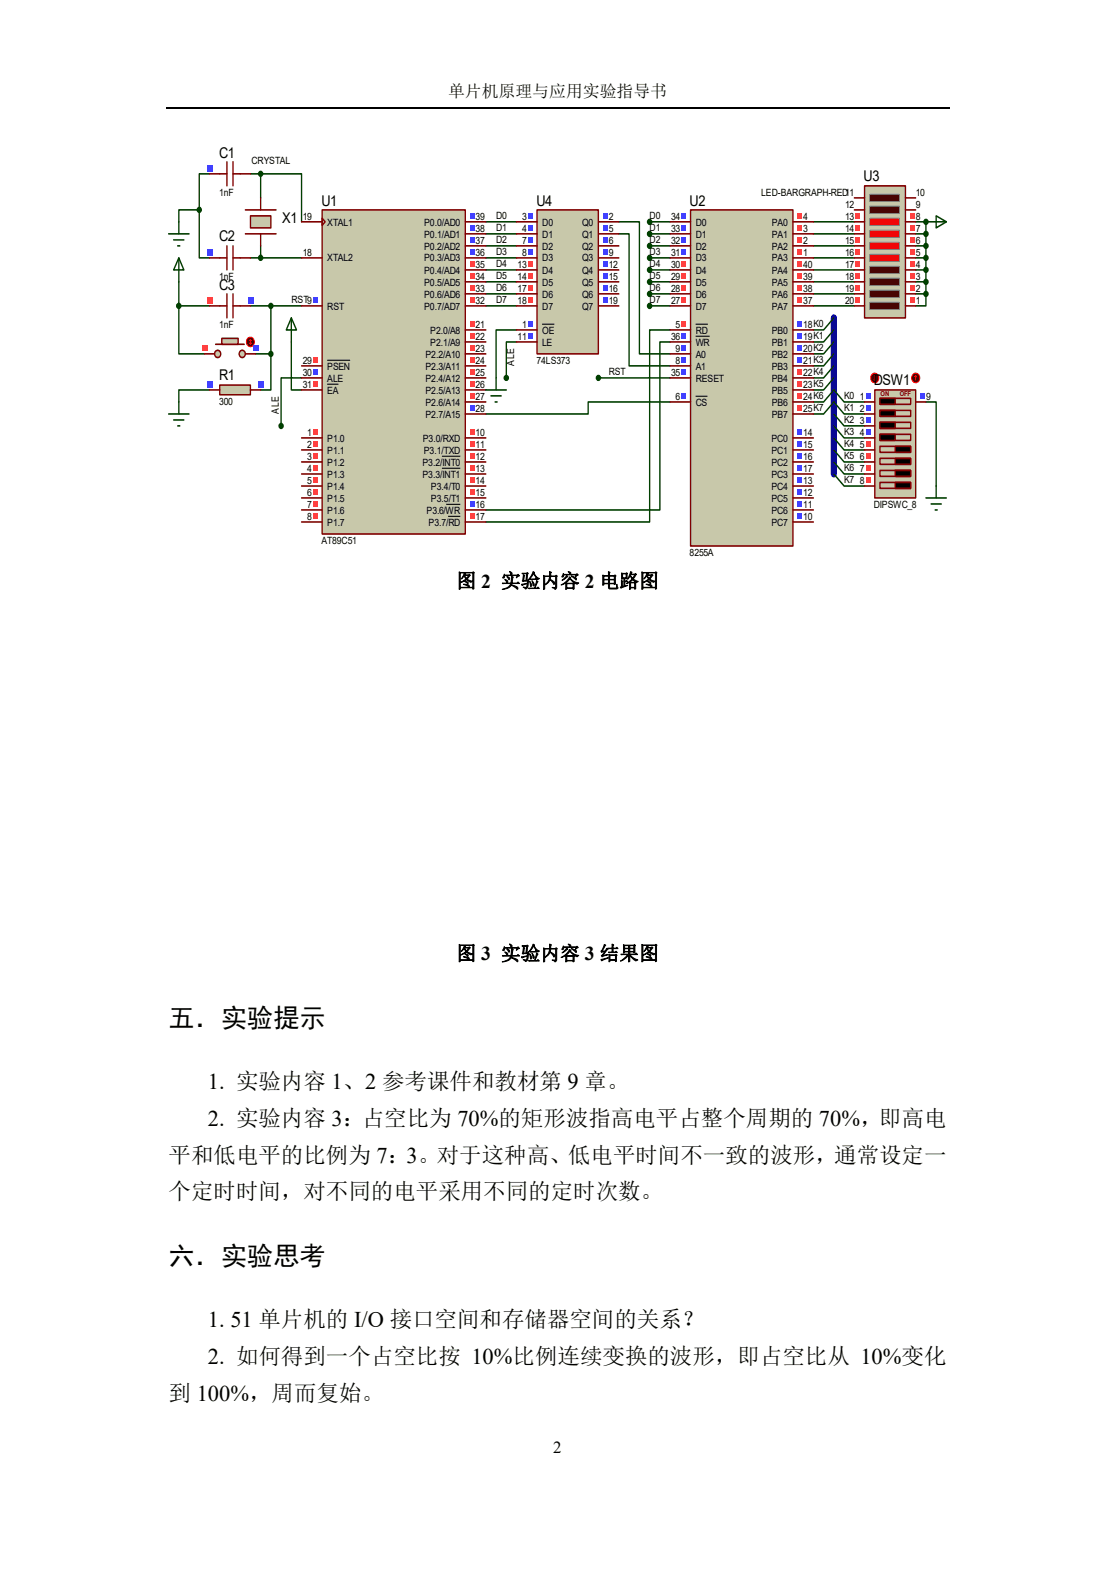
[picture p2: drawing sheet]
<svg xmlns="http://www.w3.org/2000/svg" width="210mm" height="297mm" viewBox="0 0 210 297" stroke-linecap="round" stroke-linejoin="round" font-family="sans-serif">
<path d="M31.2 20.4h147.6" fill="none" stroke="#000" stroke-width=".25"/>
<path d="M31.7 26h146.6v79.1h-146.6z" fill="#fff"/>
<path d="M157 59.9v29.4" fill="none" stroke="#0000c0" stroke-width="1.3"/>
<g fill="none" stroke="#004000" stroke-width=".28">
<path d="M37.5 39.5h-3.8v2.3M37.5 39.5v9.1h2M39.5 32.7h-2v6.8M47.2 32.7h1.9M49.1 32.7v4.6M49.1 32.7h7.7v9.1M33.7 53.1v4.5M33.7 57.6h5.8M33.7 57.6v9.1h4.8M47.2 48.6h9.6M47.2 57.6h9.6M49.1 46.3v2.3"/>
<path d="M51 57.6v9.1M91.5 48.6h5.8M91.5 57.6h5.8M91.5 50.8h5.8M91.5 53.1h5.8M91.5 55.3h5.8M91.5 41.8h5.8M91.5 44h5.8M91.5 46.3h5.8M116.5 41.8h3.9v24.9h5.8M116.5 44h2v24.9h7.7M122.3 48.6h3.9"/>
<path d="M122.3 57.6h3.9M122.3 50.8h3.9M122.3 41.8h3.9M122.3 44h3.9M122.3 46.3h3.9M122.3 53.1h3.9M122.3 55.3h3.9M153.2 48.6h7.7M153.2 57.6h7.7M153.2 50.8h7.7M153.2 41.8h7.7M153.2 44h7.7"/>
<path d="M153.2 46.3h7.7M153.2 53.1h7.7M153.2 55.3h7.7M157 59.9l-1.9 2.2h-1.9M172.4 55.3h2M172.4 53.1h2M172.4 44h2v2.3M172.4 46.3h2v2.3M172.4 48.6h2v2.2M172.4 50.8h2M172.4 41.8h2v2.2M174.4 50.8v4.5"/>
<path d="M174.4 55.3v2.3h-2M39.5 73.4h-5.8v2.3M48.1 66.7h2.9M51 66.7v6.7h-1.9M54.9 64.4v9h1.9M56.8 71.2h-3.9v9M97.3 62.1h-3.9v9.1M97.3 64.4h-1.9v6.8M112.7 71.2h13.5M126.2 62.1h-3.9v36.2h-30.8M126.2 64.4h-1.9v31.7h-32.8M126.2 75.7h-15.4v2.3h-19.3"/>
<path d="M153.2 75.7h1.9l1.9-2.3 2 2.3h3.8M153.2 78h1.9l1.9-2.3 2 2.3h3.8M157 62.1l-1.9 2.3h-1.9M157 64.4l-1.9 2.3h-1.9M157 66.7l-1.9 2.2h-1.9M157 68.9l-1.9 2.3h-1.9M157 71.2l-1.9 2.2h-1.9M157 78l2 2.2h3.8M174.4 75.7h1.9v15.8M157 80.2l2 2.3h3.8M157 82.5l2 2.2h3.8M157 84.7l2 2.3h3.8"/>
<path d="M157 87l2 2.3h3.8M157 89.3l2 2.2h3.8"/>
</g>
<path d="M60.7 39.5h26.9v61.1h-26.9z" fill-rule="evenodd" fill="#c8c8aa" stroke="#800000" stroke-width=".28"/>
<g fill="none" stroke="#800000" stroke-width=".28">
<path d="M56.8 41.8h3.9M56.8 48.6h3.9M56.8 57.6h3.9M60.7 41.1l.5 .7-.5 .7zM87.6 48.6h3.9M87.6 41.8h3.9M87.6 57.6h3.9M87.6 44h3.9M87.6 46.3h3.9M87.6 50.8h3.9M87.6 53.1h3.9M87.6 55.3h3.9"/>
<path d="M56.8 71.2h3.9M56.8 73.4h3.9M56.8 68.9h3.9M87.6 71.2h3.9M87.6 73.4h3.9M87.6 68.9h3.9M87.6 78h3.9M87.6 62.1h3.9M87.6 64.4h3.9M87.6 66.7h3.9M87.6 75.7h3.9M56.8 82.5h3.9"/>
<path d="M56.8 84.7h3.9M56.8 87h3.9M56.8 89.3h3.9M56.8 91.5h3.9M56.8 93.8h3.9M56.8 96.1h3.9M56.8 98.3h3.9M87.6 82.5h3.9M87.6 84.7h3.9M87.6 87h3.9M87.6 89.3h3.9M87.6 91.5h3.9"/>
<path d="M87.6 93.8h3.9M87.6 96.1h3.9M87.6 98.3h3.9"/>
</g>
<path d="M61.6 72.4h2.1M61.6 67.9h4.3M83.2 85.9h3.5M83.2 88.2h3.5M84 95h2.7M84.4 97.3h2.3" fill="none" stroke="#000" stroke-width=".19"/>
<path d="M59.1 69.6h.8v1h-.8z" fill="#4040ff"/>
<g fill="#ff4040">
<path d="M59.1 71.9h.8v1h-.8z"/>
<path d="M59.1 67.4h.8v.9h-.8z"/>
</g>
<g fill="#4040ff">
<path d="M59.1 56h.8v1h-.8z"/>
<path d="M88.5 40.2h.9v1h-.9z"/>
<path d="M88.5 42.5h.9v1h-.9z"/>
<path d="M88.5 44.7h.9v1h-.9z"/>
<path d="M88.5 47h.9v1h-.9z"/>
</g>
<g fill="#ff4040">
<path d="M88.5 49.3h.9v.9h-.9z"/>
<path d="M88.5 51.5h.9v1h-.9z"/>
<path d="M88.5 53.8h.9v1h-.9z"/>
<path d="M88.5 56h.9v1h-.9z"/>
<path d="M59.1 80.9h.8v1h-.8z"/>
<path d="M59.1 83.2h.8v1h-.8z"/>
<path d="M59.1 85.4h.8v1h-.8z"/>
<path d="M59.1 87.7h.8v1h-.8z"/>
<path d="M59.1 90h.8v1h-.8z"/>
<path d="M59.1 92.2h.8v1h-.8z"/>
<path d="M59.1 94.5h.8v1h-.8z"/>
<path d="M59.1 96.8h.8v.9h-.8z"/>
<path d="M88.5 80.9h.9v1h-.9z"/>
<path d="M88.5 83.2h.9v1h-.9z"/>
<path d="M88.5 85.4h.9v1h-.9z"/>
<path d="M88.5 87.7h.9v1h-.9z"/>
<path d="M88.5 90h.9v1h-.9z"/>
<path d="M88.5 96.8h.9v.9h-.9z"/>
</g>
<path d="M88.5 94.5h.9v1h-.9z" fill="#4040ff"/>
<path d="M88.5 92.2h.9v1h-.9z" fill="#ff4040"/>
<path d="M88.5 76.4h.9v1h-.9z" fill="#4040ff"/>
<g fill="#ff4040">
<path d="M88.5 60.6h.9v1h-.9z"/>
<path d="M88.5 62.8h.9v1h-.9z"/>
<path d="M88.5 65.1h.9v1h-.9z"/>
<path d="M88.5 67.4h.9v.9h-.9z"/>
<path d="M88.5 69.6h.9v1h-.9z"/>
<path d="M88.5 71.9h.9v1h-.9z"/>
<path d="M88.5 74.1h.9v1h-.9z"/>
</g>
<path d="M46.2 39.5h5.8M46.2 44h5.8" fill="none" stroke="#800000" stroke-width=".28"/>
<path d="M47.2 40.7h3.8v2.2h-3.8z" fill-rule="evenodd" fill="#c8c8aa" stroke="#800000" stroke-width=".28"/>
<path d="M39.5 32.7h3.2M42.7 30.5v4.5M43.9 30.5v4.5M43.9 32.7h3.3M49.1 37.3v2.2M49.1 44v2.3" fill="none" stroke="#800000" stroke-width=".28"/>
<path d="M39 31.1h1v1.2h-1z" fill="#4040ff"/>
<path d="M39.5 48.6h3.2M42.7 46.3v4.5M43.9 46.3v4.5M43.9 48.6h3.3" fill="none" stroke="#800000" stroke-width=".28"/>
<path d="M39 46.9h1v1.2h-1z" fill="#4040ff"/>
<path d="M39.5 57.6h3.2M42.7 55.3v4.6M43.9 55.3v4.6M43.9 57.6h3.3" fill="none" stroke="#800000" stroke-width=".28"/>
<path d="M46.7 56h1.1v1.2h-1.1z" fill="#4040ff"/>
<path d="M39 56h1v1.2h-1z" fill="#ff4040"/>
<path d="M41.4 72.5h5.8v1.9h-5.8z" fill-rule="evenodd" fill="#c8c8aa" stroke="#800000" stroke-width=".28"/>
<path d="M39.5 73.4h1.9M47.2 73.4h1.9" fill="none" stroke="#800000" stroke-width=".28"/>
<g fill="#4040ff">
<path d="M39 71.7h1v1.2h-1z"/>
<path d="M48.6 71.7h1.1v1.2h-1.1z"/>
</g>
<g fill="#c8c8aa" stroke="#800000" stroke-width=".28">
<path d="M45.2 66.2a.62 .62 0 0 1 .8 0 .62 .62 0 0 1 0 .9 .62 .62 0 0 1-.8 0 .78 .78 0 0 1 0-.9z" fill-rule="evenodd"/>
<circle cx="40.9" cy="66.6" r=".63"/>
</g>
<path d="M40.6 64.9h5.4" fill="none" stroke="#800000" stroke-width=".28"/>
<path d="M41.8 63.7h3.1v1.2h-3.1z" fill-rule="evenodd" fill="#c8c8aa" stroke="#800000" stroke-width=".28"/>
<path d="M38.5 66.7h1.9M46.2 66.7h1.9" fill="none" stroke="#800000" stroke-width=".28"/>
<path d="M46.6 63.8a.85 .85 0 0 1 1.3 .2 .85 .85 0 0 1-.4 1.2 .87 .87 0 0 1-1-.4 .87 .87 0 0 1 .1-1z" fill-rule="evenodd" fill="#400000" stroke="#f00" stroke-width=".19"/>
<path d="M47 64.2l.2-.3 .1 .3M47 64.6l.2 .3M47.2 63.9v1M47.3 64.6l-.1 .3" fill="none" stroke="#f00" stroke-width=".19"/>
<path d="M38.1 65h1v1.1h-1z" fill="#ff4040"/>
<path d="M47.7 65h1v1.1h-1z" fill="#4040ff"/>
<path d="M31.7 44h3.9M32.7 45.2h1.9M33.5 46.3h.4M33.7 48.6l.9 2.2h-1.9zM33.7 41.8v2.2M33.7 48.6v4.5M54.9 59.9v4.5M54.9 59.9l.9 2.2h-1.9zM31.7 78h3.9M32.7 79.1h1.9M33.7 75.7v2.3M33.5 80.2h.4" fill="none" stroke="#004000" stroke-width=".28"/>
<g fill="#004000" stroke="#004000" stroke-width=".28">
<circle cx="49" cy="48.6" r=".42"/>
<circle cx="49" cy="32.7" r=".42"/>
<circle cx="37.5" cy="39.5" r=".42"/>
<circle cx="33.6" cy="57.6" r=".42"/>
<circle cx="51" cy="57.6" r=".42"/>
<circle cx="51" cy="66.7" r=".42"/>
</g>
<path d="M164.7 73.4h7.7v20.4h-7.7z" fill-rule="evenodd" fill="#c8c8aa" stroke="#800000" stroke-width=".28"/>
<g fill="none" stroke="#800000" stroke-width=".28">
<path d="M162.8 75.7h1.9M162.8 78h1.9M165.7 75h5.8v1.2h-5.8zM165.7 77.3h5.8v1.1h-5.8zM165.7 79.5h5.8v1.2h-5.8zM172.4 75.7h2M162.8 80.2h1.9M162.8 82.5h1.9M162.8 84.7h1.9M162.8 87h1.9M162.8 89.3h1.9M162.8 91.5h1.9"/>
<path d="M165.7 81.8h5.8v1.2h-5.8zM165.7 84.1h5.8v1.1h-5.8zM165.7 86.3h5.8v1.2h-5.8zM165.7 88.6h5.8v1.1h-5.8zM165.7 90.9h5.8v1.1h-5.8z"/>
</g>
<g fill="#000" stroke="#800000" stroke-width=".28">
<path d="M165.7 75h2.9v1.2h-2.9z" fill-rule="evenodd"/>
<path d="M165.7 77.3h2.9v1.1h-2.9z" fill-rule="evenodd"/>
<path d="M165.7 79.5h2.9v1.2h-2.9z" fill-rule="evenodd"/>
<path d="M165.7 81.8h2.9v1.2h-2.9z" fill-rule="evenodd"/>
<path d="M168.6 84.1h2.9v1.1h-2.9z" fill-rule="evenodd"/>
<path d="M168.6 86.3h2.9v1.2h-2.9z" fill-rule="evenodd"/>
<path d="M168.6 88.6h2.9v1.1h-2.9z" fill-rule="evenodd"/>
<path d="M168.6 90.9h2.9v1.1h-2.9z" fill-rule="evenodd"/>
</g>
<path d="M171.9 70.5a.86 .86 0 0 1 1.3 .3 .86 .86 0 0 1-.5 1.2 .87 .87 0 0 1-1-.4 .87 .87 0 0 1 .2-1.1z" fill-rule="evenodd" fill="#400000" stroke="#f00" stroke-width=".19"/>
<path d="M172.4 70.7l.2 .2M172.4 70.7l-.1 .2M172.4 70.7v.9" fill="none" stroke="#f00" stroke-width=".19"/>
<path d="M164.2 70.5a.84 .84 0 0 1 1.2 .1 .84 .84 0 0 1-.1 1.2 .84 .84 0 0 1-1.2-.1 .84 .84 0 0 1 .1-1.2z" fill-rule="evenodd" fill="#400000" stroke="#f00" stroke-width=".19"/>
<path d="M164.5 71.4l.2 .2M164.7 70.7v.9M164.9 71.4l-.2 .2" fill="none" stroke="#f00" stroke-width=".19"/>
<g fill="#4040ff">
<path d="M163.1 74.1h.8v1h-.8z"/>
<path d="M163.1 76.4h.8v1h-.8z"/>
<path d="M163.1 78.7h.8v.9h-.8z"/>
<path d="M163.1 80.9h.8v1h-.8z"/>
</g>
<g fill="#ff4040">
<path d="M163.1 83.2h.8v1h-.8z"/>
<path d="M163.1 85.4h.8v1h-.8z"/>
<path d="M163.1 87.7h.8v1h-.8z"/>
<path d="M163.1 90h.8v1h-.8z"/>
</g>
<path d="M173.3 74.1h.8v1h-.8z" fill="#4040ff"/>
<path d="M162.8 35h7.7v24.9h-7.7z" fill-rule="evenodd" fill="#c8c8aa" stroke="#800000" stroke-width=".28"/>
<g fill="#400000" stroke="#808080" stroke-width=".19">
<path d="M163.8 56.9h5.6v1.4h-5.6z" fill-rule="evenodd"/>
<path d="M163.8 54.7h5.6v1.3h-5.6z" fill-rule="evenodd"/>
<path d="M163.8 52.4h5.6v1.4h-5.6z" fill-rule="evenodd"/>
<path d="M163.8 50.2h5.6v1.3h-5.6z" fill-rule="evenodd"/>
</g>
<g fill="#f00" stroke="#808080" stroke-width=".19">
<path d="M163.8 47.9h5.6v1.4h-5.6z" fill-rule="evenodd"/>
<path d="M163.8 45.6h5.6v1.4h-5.6z" fill-rule="evenodd"/>
<path d="M163.8 43.4h5.6v1.3h-5.6z" fill-rule="evenodd"/>
<path d="M163.8 41.1h5.6v1.4h-5.6z" fill-rule="evenodd"/>
</g>
<g fill="#400000" stroke="#808080" stroke-width=".19">
<path d="M163.8 38.8h5.6v1.4h-5.6z" fill-rule="evenodd"/>
<path d="M163.8 36.6h5.6v1.4h-5.6z" fill-rule="evenodd"/>
</g>
<g fill="none" stroke="#800000" stroke-width=".28">
<path d="M160.9 39.5h1.9M160.9 37.3h1.9M170.5 39.5h1.9M170.5 37.3h1.9M160.9 57.6h1.9M160.9 55.3h1.9M160.9 53.1h1.9M160.9 50.8h1.9M160.9 48.6h1.9M160.9 46.3h1.9M160.9 44h1.9M160.9 41.8h1.9"/>
<path d="M170.5 57.6h1.9M170.5 55.3h1.9M170.5 53.1h1.9M170.5 50.8h1.9M170.5 48.6h1.9M170.5 46.3h1.9M170.5 44h1.9M170.5 41.8h1.9"/>
</g>
<g fill="#ff4040">
<path d="M171.4 56h.8v1h-.8z"/>
<path d="M171.4 53.8h.8v1h-.8z"/>
<path d="M171.4 51.5h.8v1h-.8z"/>
<path d="M171.4 49.3h.8v.9h-.8z"/>
<path d="M171.4 47h.8v1h-.8z"/>
<path d="M171.4 44.7h.8v1h-.8z"/>
<path d="M171.4 42.5h.8v1h-.8z"/>
<path d="M171.4 40.2h.8v1h-.8z"/>
<path d="M161.2 56h.8v1h-.8z"/>
<path d="M161.2 53.8h.8v1h-.8z"/>
<path d="M161.2 51.5h.8v1h-.8z"/>
<path d="M161.2 49.3h.8v.9h-.8z"/>
<path d="M161.2 47h.8v1h-.8z"/>
<path d="M161.2 44.7h.8v1h-.8z"/>
<path d="M161.2 42.5h.8v1h-.8z"/>
<path d="M161.2 40.2h.8v1h-.8z"/>
</g>
<path d="M174.4 41.8h3.8M176.3 40.7l1.9 1.1-1.9 1.1zM174.4 93.8h3.8M175.3 94.9h2M176.1 96.1h.4M176.3 91.5v2.3" fill="none" stroke="#004000" stroke-width=".28"/>
<g fill="#004000" stroke="#004000" stroke-width=".28">
<circle cx="174.3" cy="44.1" r=".43"/>
<circle cx="174.3" cy="46.3" r=".42"/>
<circle cx="174.3" cy="48.6" r=".43"/>
<circle cx="174.3" cy="50.8" r=".43"/>
</g>
<path d="M130 39.5h19.3v63.3h-19.3z" fill-rule="evenodd" fill="#c8c8aa" stroke="#800000" stroke-width=".28"/>
<g fill="none" stroke="#800000" stroke-width=".28">
<path d="M126.2 41.8h3.8M126.2 44h3.8M126.2 46.3h3.8M126.2 48.6h3.8M126.2 50.8h3.8M126.2 53.1h3.8M126.2 55.3h3.8M126.2 57.6h3.8M149.3 41.8h3.9M149.3 44h3.9M149.3 46.3h3.9M149.3 48.6h3.9"/>
<path d="M149.3 50.8h3.9M149.3 53.1h3.9M149.3 55.3h3.9M149.3 57.6h3.9M126.2 62.1h3.8M126.2 64.4h3.8M126.2 66.7h3.8M126.2 68.9h3.8M126.2 71.2h3.8M126.2 75.7h3.8M149.3 62.1h3.9M149.3 64.4h3.9"/>
<path d="M149.3 66.7h3.9M149.3 68.9h3.9M149.3 71.2h3.9M149.3 75.7h3.9M149.3 73.4h3.9M149.3 78h3.9M149.3 82.5h3.9M149.3 84.7h3.9M149.3 87h3.9M149.3 89.3h3.9M149.3 91.5h3.9M149.3 93.8h3.9"/>
<path d="M149.3 96.1h3.9M149.3 98.3h3.9"/>
</g>
<path d="M131 61.1h2.3M131 63.3h2.6M131 74.6h2.2" fill="none" stroke="#000" stroke-width=".19"/>
<g fill="#4040ff">
<path d="M128.4 40.2h.8v1h-.8z"/>
<path d="M128.4 42.5h.8v1h-.8z"/>
<path d="M128.4 44.7h.8v1h-.8z"/>
<path d="M128.4 47h.8v1h-.8z"/>
</g>
<g fill="#ff4040">
<path d="M128.4 49.3h.8v.9h-.8z"/>
<path d="M128.4 51.5h.8v1h-.8z"/>
<path d="M128.4 53.8h.8v1h-.8z"/>
<path d="M128.4 56h.8v1h-.8z"/>
<path d="M128.4 60.6h.8v1h-.8z"/>
</g>
<g fill="#4040ff">
<path d="M128.4 62.8h.8v1h-.8z"/>
<path d="M128.4 65.1h.8v1h-.8z"/>
<path d="M128.4 67.4h.8v.9h-.8z"/>
<path d="M128.4 69.6h.8v1h-.8z"/>
<path d="M128.4 74.1h.8v1h-.8z"/>
</g>
<g fill="#ff4040">
<path d="M150.2 40.2h.8v1h-.8z"/>
<path d="M150.2 42.5h.8v1h-.8z"/>
<path d="M150.2 44.7h.8v1h-.8z"/>
<path d="M150.2 47h.8v1h-.8z"/>
<path d="M150.2 49.3h.8v.9h-.8z"/>
<path d="M150.2 51.5h.8v1h-.8z"/>
<path d="M150.2 53.8h.8v1h-.8z"/>
<path d="M150.2 56h.8v1h-.8z"/>
</g>
<g fill="#4040ff">
<path d="M150.2 60.6h.8v1h-.8z"/>
<path d="M150.2 62.8h.8v1h-.8z"/>
<path d="M150.2 65.1h.8v1h-.8z"/>
<path d="M150.2 67.4h.8v.9h-.8z"/>
</g>
<g fill="#ff4040">
<path d="M150.2 69.6h.8v1h-.8z"/>
<path d="M150.2 71.9h.8v1h-.8z"/>
<path d="M150.2 74.1h.8v1h-.8z"/>
<path d="M150.2 76.4h.8v1h-.8z"/>
</g>
<g fill="#4040ff">
<path d="M150.2 80.9h.8v1h-.8z"/>
<path d="M150.2 83.2h.8v1h-.8z"/>
<path d="M150.2 85.4h.8v1h-.8z"/>
<path d="M150.2 87.7h.8v1h-.8z"/>
<path d="M150.2 90h.8v1h-.8z"/>
<path d="M150.2 92.2h.8v1h-.8z"/>
<path d="M150.2 94.5h.8v1h-.8z"/>
<path d="M150.2 96.8h.8v.9h-.8z"/>
</g>
<circle cx="174.3" cy="41.8" r=".43" fill="#004000" stroke="#004000" stroke-width=".28"/>
<path d="M101.1 39.5h11.6v27.2h-11.6z" fill-rule="evenodd" fill="#c8c8aa" stroke="#800000" stroke-width=".28"/>
<g fill="none" stroke="#800000" stroke-width=".28">
<path d="M97.3 41.8h3.8M97.3 44h3.8M97.3 46.3h3.8M97.3 48.6h3.8M97.3 50.8h3.8M97.3 53.1h3.8M97.3 55.3h3.8M97.3 57.6h3.8M112.7 41.8h3.8M112.7 44h3.8M112.7 46.3h3.8M112.7 48.6h3.8"/>
<path d="M112.7 50.8h3.8M112.7 53.1h3.8M112.7 55.3h3.8M112.7 57.6h3.8M97.3 62.1h3.8M97.3 64.4h3.8"/>
</g>
<path d="M102.1 61.1h2.3" fill="none" stroke="#000" stroke-width=".19"/>
<g fill="#4040ff">
<path d="M99.5 40.2h.9v1h-.9z"/>
<path d="M113.5 40.2h.9v1h-.9z"/>
<path d="M99.5 42.5h.9v1h-.9z"/>
<path d="M113.5 42.5h.9v1h-.9z"/>
<path d="M99.5 44.7h.9v1h-.9z"/>
<path d="M113.5 44.7h.9v1h-.9z"/>
<path d="M99.5 47h.9v1h-.9z"/>
<path d="M113.5 47h.9v1h-.9z"/>
</g>
<path d="M99.5 49.3h.9v.9h-.9z" fill="#ff4040"/>
<path d="M113.5 49.3h.9v.9h-.9z" fill="#4040ff"/>
<path d="M99.5 51.5h.9v1h-.9z" fill="#ff4040"/>
<path d="M113.5 51.5h.9v1h-.9z" fill="#4040ff"/>
<path d="M99.5 53.8h.9v1h-.9z" fill="#ff4040"/>
<path d="M113.5 53.8h.9v1h-.9z" fill="#4040ff"/>
<path d="M99.5 56h.9v1h-.9z" fill="#ff4040"/>
<g fill="#4040ff">
<path d="M113.5 56h.9v1h-.9z"/>
<path d="M99.5 60.6h.9v1h-.9z"/>
<path d="M99.5 62.8h.9v1h-.9z"/>
</g>
<g fill="#004000" stroke="#004000" stroke-width=".28">
<circle cx="122.3" cy="41.8" r=".42"/>
<circle cx="122.3" cy="44.1" r=".42"/>
<circle cx="122.3" cy="46.3" r=".42"/>
<circle cx="122.3" cy="48.6" r=".42"/>
<circle cx="122.3" cy="50.8" r=".42"/>
<circle cx="122.3" cy="53.1" r=".42"/>
<circle cx="122.3" cy="55.4" r=".42"/>
<circle cx="122.3" cy="57.6" r=".42"/>
<circle cx="112.7" cy="71.2" r=".42"/>
<circle cx="95.3" cy="71.2" r=".42"/>
<circle cx="52.9" cy="80.2" r=".42"/>
<circle cx="174.3" cy="53.1" r=".43"/>
<circle cx="174.3" cy="55.4" r=".43"/>
</g>
<path d="M91.5 73.4h3.9M92.5 74.6h1.9M93.2 75.7h.4M93.4 71.2v2.2" fill="none" stroke="#004000" stroke-width=".28"/>
<g font-size="4.9">
<text x="31.7" y="193.4">五．实验提示</text>
<text x="31.7" y="238.2">六．实验思考</text>
</g>
<g font-size="4.2">
<text x="39.2" y="205.2">1. 实验内容 1、2 参考课件和教材第 9 章。</text>
<text x="39.2" y="212.1">2. 实验内容 3：占空比为 70%的矩形波指高电平占整个周期的 70%，即高电</text>
<text x="31.7" y="219">平和低电平的比例为 7：3。对于这种高、低电平时间不一致的波形，通常设定一</text>
<text x="31.7" y="225.9">个定时时间，对不同的电平采用不同的定时次数。</text>
<text x="39.2" y="250">1. 51 单片机的 I/O 接口空间和存储器空间的关系？</text>
<text x="39.2" y="256.9">2. 如何得到一个占空比按 10%比例连续变换的波形，即占空比从 10%变化</text>
<text x="31.7" y="263.8">到 100%，周而复始。</text>
</g>
<g font-size="3.7">
<text x="86" y="110.7">图 2 实验内容 2 电路图</text>
<text x="86" y="180.8">图 3 实验内容 3 结果图</text>
</g>
<g font-size="3.2">
<text x="84.4" y="18.2">单片机原理与应用实验指导书</text>
<text x="104.2" y="273.7">2</text>
</g>
<g font-size="2.8">
<text x="41.3" y="29.7">C1</text>
<text x="162.6" y="34.2">U3</text>
<text x="53.1" y="42">X1</text>
<text x="60.5" y="38.7">U1</text>
<text x="101" y="38.7">U4</text>
<text x="129.9" y="38.7">U2</text>
<text x="41.3" y="45.5">C2</text>
<text x="41.3" y="54.5">C3</text>
<text x="41.3" y="71.6">R1</text>
<text x="164.5" y="72.6">DSW1</text>
</g>
<g font-size="1.9">
<text x="47.4" y="30.9">CRYSTAL</text>
<text x="41.3" y="37">1nF</text>
<text x="57" y="41.4">19</text>
<text x="89.6" y="41.4">39</text>
<text x="93.4" y="41.3">D0</text>
<text x="98.3" y="41.4">3</text>
<text x="114.6" y="41.4">2</text>
<text x="122.3" y="41.3">D0</text>
<text x="126.4" y="41.4">34</text>
<text x="143.4" y="37">LED-BARGRAPH-RED11</text>
<text x="151.3" y="41.4">4</text>
<text x="159.2" y="41.4">13</text>
<text x="159.2" y="39.2">12</text>
<text x="172.5" y="41.4">8</text>
<text x="172.5" y="39.2">9</text>
<text x="172.5" y="36.9">10</text>
<text x="61.6" y="42.5">XTAL1</text>
<text x="79.9" y="42.5">P0.0/AD0</text>
<text x="79.9" y="44.7">P0.1/AD1</text>
<text x="79.9" y="47">P0.2/AD2</text>
<text x="89.6" y="43.7">38</text>
<text x="89.6" y="46">37</text>
<text x="93.4" y="43.5">D1</text>
<text x="93.4" y="45.8">D2</text>
<text x="98.3" y="43.7">4</text>
<text x="98.3" y="46">7</text>
<text x="102.1" y="42.5">D0</text>
<text x="102.1" y="44.7">D1</text>
<text x="102.1" y="47">D2</text>
<text x="109.6" y="42.5">Q0</text>
<text x="109.6" y="44.7">Q1</text>
<text x="109.6" y="47">Q2</text>
<text x="114.6" y="43.7">5</text>
<text x="114.6" y="46">6</text>
<text x="122.3" y="43.5">D1</text>
<text x="122.3" y="45.8">D2</text>
<text x="126.4" y="43.7">33</text>
<text x="126.4" y="46">32</text>
<text x="131" y="42.5">D0</text>
<text x="131" y="44.7">D1</text>
<text x="131" y="47">D2</text>
<text x="145.4" y="42.5">PA0</text>
<text x="145.4" y="44.7">PA1</text>
<text x="145.4" y="47">PA2</text>
<text x="151.3" y="43.7">3</text>
<text x="151.3" y="46">2</text>
<text x="159.2" y="46">15</text>
<text x="159.2" y="43.7">14</text>
<text x="172.5" y="46">6</text>
<text x="172.5" y="43.7">7</text>
<text x="41.3" y="52.8">1nF</text>
<text x="57" y="48.2">18</text>
<text x="61.6" y="49.3">XTAL2</text>
<text x="79.9" y="49.3">P0.3/AD3</text>
<text x="79.9" y="51.5">P0.4/AD4</text>
<text x="79.9" y="53.8">P0.5/AD5</text>
<text x="89.6" y="48.2">36</text>
<text x="89.6" y="50.5">35</text>
<text x="89.6" y="52.7">34</text>
<text x="93.4" y="48">D3</text>
<text x="93.4" y="50.3">D4</text>
<text x="93.4" y="52.6">D5</text>
<text x="97.5" y="50.5">13</text>
<text x="97.5" y="52.7">14</text>
<text x="98.3" y="48.2">8</text>
<text x="102.1" y="49.3">D3</text>
<text x="102.1" y="51.5">D4</text>
<text x="102.1" y="53.8">D5</text>
<text x="109.6" y="49.3">Q3</text>
<text x="109.6" y="51.5">Q4</text>
<text x="109.6" y="53.8">Q5</text>
<text x="114.6" y="48.2">9</text>
<text x="114.6" y="50.5">12</text>
<text x="114.6" y="52.7">15</text>
<text x="122.3" y="48">D3</text>
<text x="122.3" y="50.3">D4</text>
<text x="122.3" y="52.6">D5</text>
<text x="126.4" y="48.2">31</text>
<text x="126.4" y="50.5">30</text>
<text x="126.4" y="52.7">29</text>
<text x="131" y="49.3">D3</text>
<text x="131" y="51.5">D4</text>
<text x="131" y="53.8">D5</text>
<text x="145.4" y="49.3">PA3</text>
<text x="145.4" y="51.5">PA4</text>
<text x="145.4" y="53.8">PA5</text>
<text x="151.3" y="48.2">1</text>
<text x="151.3" y="50.5">40</text>
<text x="151.3" y="52.7">39</text>
<text x="159.2" y="52.7">18</text>
<text x="159.2" y="50.5">17</text>
<text x="159.2" y="48.2">16</text>
<text x="172.5" y="52.7">3</text>
<text x="172.5" y="50.5">4</text>
<text x="172.5" y="48.2">5</text>
<text x="54.9" y="57.1">RST9</text>
<text x="61.6" y="58.3">RST</text>
<text x="79.9" y="56">P0.6/AD6</text>
<text x="79.9" y="58.3">P0.7/AD7</text>
<text x="89.6" y="55">33</text>
<text x="89.6" y="57.3">32</text>
<text x="93.4" y="54.8">D6</text>
<text x="93.4" y="57.1">D7</text>
<text x="97.5" y="55">17</text>
<text x="97.5" y="57.3">18</text>
<text x="102.1" y="56">D6</text>
<text x="102.1" y="58.3">D7</text>
<text x="109.6" y="56">Q6</text>
<text x="109.6" y="58.3">Q7</text>
<text x="114.6" y="55">16</text>
<text x="114.6" y="57.3">19</text>
<text x="122.3" y="54.8">D6</text>
<text x="122.3" y="57.1">D7</text>
<text x="126.4" y="55">28</text>
<text x="126.4" y="57.3">27</text>
<text x="131" y="56">D6</text>
<text x="131" y="58.3">D7</text>
<text x="145.4" y="56">PA6</text>
<text x="145.4" y="58.3">PA7</text>
<text x="151.3" y="55">38</text>
<text x="151.3" y="57.3">37</text>
<text x="159.2" y="57.3">20</text>
<text x="159.2" y="55">19</text>
<text x="172.5" y="57.3">1</text>
<text x="172.5" y="55">2</text>
<text x="41.3" y="61.8">1nF</text>
<text x="81" y="62.8">P2.0/A8</text>
<text x="81" y="65.1">P2.1/A9</text>
<text x="89.6" y="61.8">21</text>
<text x="89.6" y="64">22</text>
<text x="97.5" y="64">11</text>
<text x="98.3" y="61.8">1</text>
<text x="102.1" y="62.8">OE</text>
<text x="102.1" y="65.1">LE</text>
<text x="126.4" y="64">36</text>
<text x="127.2" y="61.8">5</text>
<text x="131" y="62.8">RD</text>
<text x="131" y="65.1">WR</text>
<text x="145.4" y="62.8">PB0</text>
<text x="145.4" y="65.1">PB1</text>
<text x="151.3" y="61.8">18K0</text>
<text x="151.3" y="64">19K1</text>
<text x="57" y="70.8">30</text>
<text x="57" y="68.6">29</text>
<text x="61.6" y="71.9">ALE</text>
<text x="61.6" y="69.6">PSEN</text>
<text x="80.1" y="67.4">P2.2/A10</text>
<text x="80.1" y="69.6">P2.3/A11</text>
<text x="80.1" y="71.9">P2.4/A12</text>
<text x="89.6" y="66.3">23</text>
<text x="89.6" y="68.6">24</text>
<text x="89.6" y="70.8">25</text>
<text x="96.8" y="68.9" transform="rotate(-90 96.8 68.9)">ALE</text>
<text x="101" y="68.6">74LS373</text>
<text x="114.6" y="70.6">RST</text>
<text x="126.4" y="70.8">35</text>
<text x="127.2" y="66.3">9</text>
<text x="127.2" y="68.6">8</text>
<text x="131" y="67.4">A0</text>
<text x="131" y="69.6">A1</text>
<text x="131" y="71.9">RESET</text>
<text x="145.4" y="67.4">PB2</text>
<text x="145.4" y="69.6">PB3</text>
<text x="145.4" y="71.9">PB4</text>
<text x="151.3" y="66.3">20K2</text>
<text x="151.3" y="68.6">21K3</text>
<text x="151.3" y="70.8">22K4</text>
<text x="41.3" y="76.2">300</text>
<text x="52.5" y="78" transform="rotate(-90 52.5 78)">ALE</text>
<text x="57" y="73.1">31</text>
<text x="61.6" y="74.1">EA</text>
<text x="80.1" y="74.1">P2.5/A13</text>
<text x="80.1" y="76.4">P2.6/A14</text>
<text x="89.6" y="77.6">28</text>
<text x="89.6" y="73.1">26</text>
<text x="89.6" y="75.3">27</text>
<text x="127.2" y="75.3">6</text>
<text x="131" y="76.4">CS</text>
<text x="145.4" y="74.1">PB5</text>
<text x="145.4" y="76.4">PB6</text>
<text x="151.3" y="73.1">23K5</text>
<text x="151.3" y="75.3">24K6</text>
<text x="151.3" y="77.6">25K7</text>
<text x="159" y="75.1">K0</text>
<text x="159" y="77.4">K1</text>
<text x="161.9" y="75.3">1</text>
<text x="161.9" y="77.6">2</text>
<text x="174.4" y="75.3">9</text>
<text x="57.8" y="82.1">1</text>
<text x="61.6" y="83.2">P1.0</text>
<text x="79.6" y="83.2">P3.0/RXD</text>
<text x="80.1" y="78.7">P2.7/A15</text>
<text x="89.6" y="82.1">10</text>
<text x="145.3" y="83.2">PC0</text>
<text x="145.4" y="78.7">PB7</text>
<text x="151.3" y="82.1">14</text>
<text x="159" y="79.6">K2</text>
<text x="159" y="81.9">K3</text>
<text x="161.9" y="79.9">3</text>
<text x="161.9" y="82.1">4</text>
<text x="57.8" y="84.4">2</text>
<text x="57.8" y="86.7">3</text>
<text x="57.8" y="88.9">4</text>
<text x="61.6" y="85.4">P1.1</text>
<text x="61.6" y="87.7">P1.2</text>
<text x="61.6" y="90">P1.3</text>
<text x="79.5" y="87.7">P3.2/INT0</text>
<text x="79.5" y="90">P3.3/INT1</text>
<text x="79.8" y="85.4">P3.1/TXD</text>
<text x="89.6" y="86.7">12</text>
<text x="89.6" y="88.9">13</text>
<text x="89.6" y="84.4">11</text>
<text x="145.3" y="85.4">PC1</text>
<text x="145.3" y="87.7">PC2</text>
<text x="145.3" y="90">PC3</text>
<text x="151.3" y="84.4">15</text>
<text x="151.3" y="86.7">16</text>
<text x="151.3" y="88.9">17</text>
<text x="159" y="84.2">K4</text>
<text x="159" y="86.4">K5</text>
<text x="159" y="88.7">K6</text>
<text x="161.9" y="84.4">5</text>
<text x="161.9" y="86.7">6</text>
<text x="161.9" y="88.9">7</text>
<text x="57.8" y="91.2">5</text>
<text x="57.8" y="93.4">6</text>
<text x="57.8" y="95.7">7</text>
<text x="61.6" y="92.2">P1.4</text>
<text x="61.6" y="94.5">P1.5</text>
<text x="81.2" y="92.2">P3.4/T0</text>
<text x="81.2" y="94.5">P3.5/T1</text>
<text x="89.6" y="95.7">16</text>
<text x="89.6" y="91.2">14</text>
<text x="89.6" y="93.4">15</text>
<text x="145.3" y="92.2">PC4</text>
<text x="145.3" y="94.5">PC5</text>
<text x="151.3" y="91.2">13</text>
<text x="151.3" y="93.4">12</text>
<text x="151.3" y="95.7">11</text>
<text x="159" y="91">K7</text>
<text x="161.9" y="91.2">8</text>
<text x="164.5" y="95.7">DIPSWC_8</text>
<text x="57.8" y="98">8</text>
<text x="61.6" y="96.8">P1.6</text>
<text x="61.6" y="99">P1.7</text>
<text x="80.3" y="96.8">P3.6/WR</text>
<text x="80.7" y="99">P3.7/RD</text>
<text x="89.6" y="98">17</text>
<text x="145.3" y="96.8">PC6</text>
<text x="145.3" y="99">PC7</text>
<text x="151.3" y="98">10</text>
<text x="60.5" y="102.5">AT89C51</text>
<text x="129.9" y="104.7">8255A</text>
</g>
<g font-size="1.3" fill="#800000">
<text x="165.8" y="74.6">ON</text>
<text x="169.4" y="74.6">OFF</text>
</g>
</svg>
